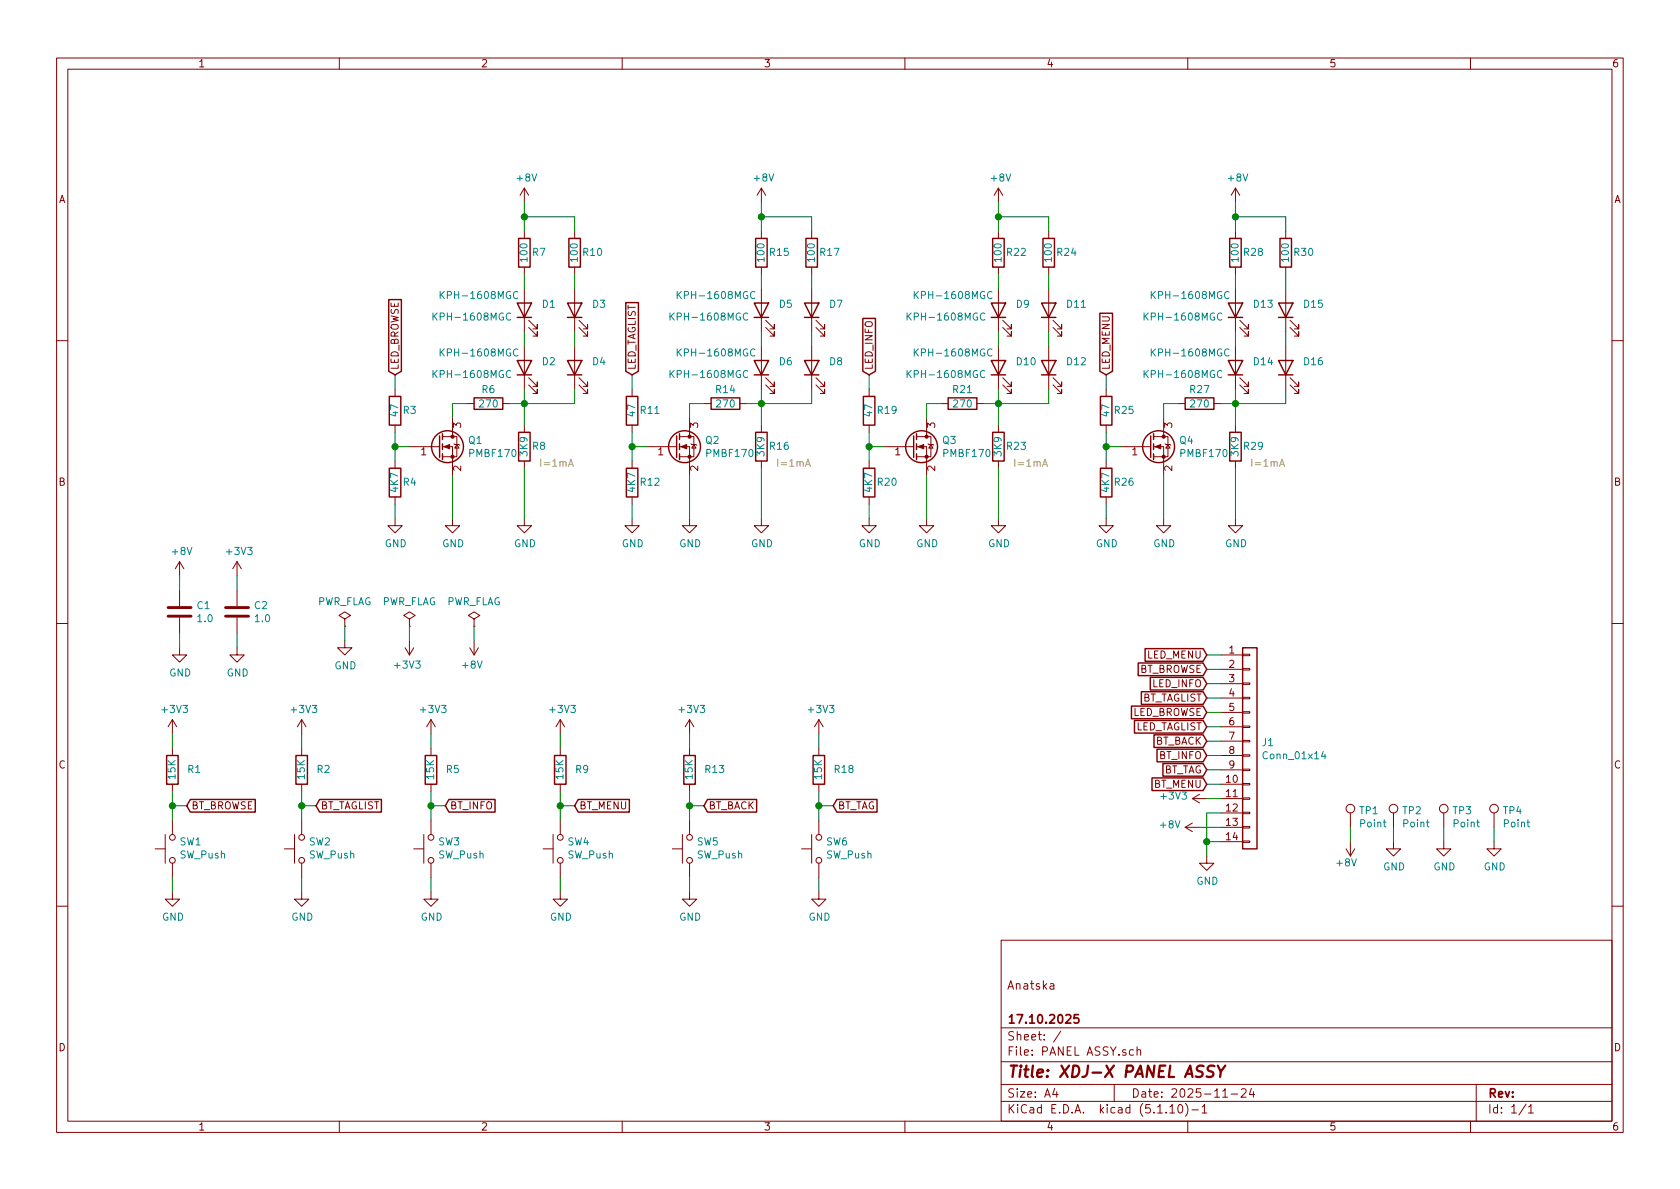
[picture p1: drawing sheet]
<svg xmlns="http://www.w3.org/2000/svg" width="297mm" height="210mm" viewBox="0 0 297 210" stroke-linecap="round" stroke-linejoin="round" font-family="sans-serif">
<g fill="none" stroke="#840000" stroke-width=".18">
<path d="M10 10.3h277v189.9h-277zM12 12.2h273v186.1h-273zM60 10.3v1.9M110 10.3v1.9M160 10.3v1.9M210 10.3v1.9M260 10.3v1.9M92.7 33.3v2.5M92.7 33.3l-.8 1.2M92.7 33.3l.8 1.2M134.6 33.3v2.5M134.6 33.3l-.7 1.2"/>
<path d="M134.6 33.3l.8 1.2M176.5 33.3v2.5M176.5 33.3l-.7 1.2M176.5 33.3l.8 1.2M218.4 33.3v2.5M218.4 33.3l-.7 1.2M218.4 33.3l.8 1.2M92.7 40.9v1.3M92.7 47.2v1.3M92.7 51v7.7M93.5 57.9l1.5 1.5v-.7v.7h-.8M93.5 56.6l1.5 1.6v-.8v.8h-.8"/>
<path d="M101.6 40.9v1.3M101.6 47.2v1.3M101.6 51v7.7M102.4 57.9l1.5 1.5v-.7v.7h-.8M102.4 56.6l1.5 1.6v-.8v.8h-.8M134.6 40.9v1.3M134.6 47.2v1.3M134.6 51v7.7M135.4 57.9l1.5 1.5v-.7v.7h-.8M135.4 56.6l1.5 1.6v-.8v.8h-.8M143.5 40.9v1.3M143.5 47.2v1.3"/>
<path d="M143.5 51v7.7M144.3 57.9l1.5 1.5v-.7v.7h-.8M144.3 56.6l1.5 1.6v-.8v.8h-.8M176.5 40.9v1.3M176.5 47.2v1.3M176.5 51v7.7M177.3 57.9l1.5 1.5v-.7v.7h-.7M177.3 56.6l1.5 1.6v-.8v.8h-.7M185.4 40.9v1.3M185.4 47.2v1.3M185.4 51v7.7M186.2 57.9l1.5 1.5v-.7v.7h-.8"/>
<path d="M186.2 56.6l1.5 1.6v-.8v.8h-.8M218.4 40.9v1.3M218.4 47.2v1.3M218.4 51v7.7M219.2 57.9l1.5 1.5v-.7v.7h-.7M219.2 56.6l1.5 1.6v-.8v.8h-.7M227.3 40.9v1.3M227.3 47.2v1.3M227.3 51v7.7M228.1 57.9l1.5 1.5v-.7v.7h-.7M228.1 56.6l1.5 1.6v-.8v.8h-.7M10 60.2h2"/>
<path d="M69.8 68.8v1.3M69.8 75.2v1.2M72.4 79h5.1M77.5 79h.2M78.2 79h1.8v5.1M78.2 77.2h1.8M80 77.2h.8v3.6h-2.6M80 73.9v3.3M80.3 78.5l.1 .1h.8l.1 .1M80.8 78.6l.4 .6h-.8zM82.5 71.4h1.3M88.9 71.4h1.3"/>
<path d="M92.7 61.2v7.6M92.7 75.2v1.2M93.5 68.1l1.5 1.5v-.8v.8h-.8M93.5 66.8l1.5 1.5v-.7v.7h-.8M101.6 61.2v7.6M102.4 68.1l1.5 1.5v-.8v.8h-.8M102.4 66.8l1.5 1.5v-.7v.7h-.8M111.8 68.8v1.3M111.8 75.2v1.2M114.3 79h5.1M119.4 79h.2M120.1 79h1.8v5.1"/>
<path d="M120.1 77.2h1.8M121.9 77.2h.8v3.6h-2.6M121.9 73.9v3.3M122.2 78.5l.1 .1h.8l.1 .1M122.7 78.6l.4 .6h-.8zM124.5 71.4h1.2M130.8 71.4h1.3M134.6 61.2v7.6M134.6 75.2v1.2M135.4 68.1l1.5 1.5v-.8v.8h-.8M135.4 66.8l1.5 1.5v-.7v.7h-.8M143.5 61.2v7.6"/>
<path d="M144.3 68.1l1.5 1.5v-.8v.8h-.8M144.3 66.8l1.5 1.5v-.7v.7h-.8M153.7 68.8v1.3M153.7 75.2v1.2M156.2 79h5.1M161.3 79h.2M162.1 79h1.7v5.1M162.1 77.2h1.7M163.8 77.2h.8v3.6h-2.5M163.8 73.9v3.3M164.1 78.5l.1 .1h.8l.1 .1M164.6 78.6l.4 .6h-.8z"/>
<path d="M166.4 71.4h1.2M172.7 71.4h1.3M176.5 61.2v7.6M176.5 75.2v1.2M177.3 68.1l1.5 1.5v-.8v.8h-.7M177.3 66.8l1.5 1.5v-.7v.7h-.7M185.4 61.2v7.6M186.2 68.1l1.5 1.5v-.8v.8h-.8M186.2 66.8l1.5 1.5v-.7v.7h-.8M195.6 68.8v1.3M195.6 75.2v1.2M198.1 79h5.1"/>
<path d="M203.3 79h.2M204 79h1.7v5.1M204 77.2h1.7M205.7 77.2h.8v3.6h-2.5M205.7 73.9v3.3M206 78.5l.1 .1h.8l.1 .1M206.5 78.6l.4 .6h-.8zM208.3 71.4h1.2M214.6 71.4h1.3M218.4 61.2v7.6M218.4 75.2v1.2M219.2 68.1l1.5 1.5v-.8v.8h-.7"/>
<path d="M219.2 66.8l1.5 1.5v-.7v.7h-.7M227.3 61.2v7.6M228.1 68.1l1.5 1.5v-.8v.8h-.7M228.1 66.8l1.5 1.5v-.7v.7h-.7M285 60.2h2M31.7 99.3v2.5M31.7 99.3l-.7 1.3M31.7 99.3l.8 1.3M41.9 99.3v2.5M41.9 99.3l-.8 1.3M41.9 99.3l.8 1.3M69.8 91.7v1.3h1.3l-1.3 1.2-1.2-1.2h1.2"/>
<path d="M69.8 81.5v1.3M69.8 87.9v1.2M80 91.7v1.3h1.3l-1.3 1.2-1.3-1.2h1.3M92.7 91.7v1.3h1.3l-1.3 1.2-1.3-1.2h1.3M92.7 81.5v1.3M111.8 91.7v1.3h1.2l-1.2 1.2-1.3-1.2h1.3M111.8 81.5v1.3M111.8 87.9v1.2M121.9 91.7v1.3h1.3l-1.3 1.2-1.3-1.2h1.3M134.6 91.7v1.3h1.3l-1.3 1.2-1.3-1.2h1.3M134.6 81.5v1.3M153.7 91.7v1.3h1.2l-1.2 1.2-1.3-1.2h1.3"/>
<path d="M153.7 81.5v1.3M153.7 87.9v1.2M163.8 91.7v1.3h1.3l-1.3 1.2-1.2-1.2h1.2M176.5 91.7v1.3h1.3l-1.3 1.2-1.2-1.2h1.2M176.5 81.5v1.3M195.6 91.7v1.3h1.2l-1.2 1.2-1.3-1.2h1.3M195.6 81.5v1.3M195.6 87.9v1.2M205.7 91.7v1.3h1.3l-1.3 1.2-1.2-1.2h1.2M218.4 91.7v1.3h1.3l-1.3 1.2-1.2-1.2h1.2M218.4 81.5v1.3M10 110.3h2"/>
<path d="M31.7 114.5v1.3h1.3l-1.3 1.3-1.2-1.3h1.2M31.7 104.4v2.8M31.7 109.2v2.8M41.9 114.5v1.3h1.3l-1.3 1.3-1.3-1.3h1.3M41.9 104.4v2.8M41.9 109.2v2.8M61 109.5l1-.7-1-.6-1.1 .6 1.1 .7v1.2M61 110.7h.1M61 113.3v1.2h1.2l-1.2 1.3-1.3-1.3h1.3M71.6 114.5l.8 1.3M72.4 109.5l1-.7-1-.6-1 .6 1 .7v1.2M72.4 110.7h.1"/>
<path d="M72.4 113.3v2.5M73.2 114.5l-.8 1.3M83.1 114.5l.7 1.3M83.8 109.5l1-.7-1-.6-1 .6 1 .7v1.2M83.8 110.7h.1M83.8 113.3v2.5M84.6 114.5l-.8 1.3M215.9 115.8h3.8M215.9 118.4h3.8M219.7 118.2h1.3v.3h-1.3zM219.7 115.7h1.3v.2h-1.3zM285 110.3h2"/>
<path d="M30.5 127.2v2.6M30.5 132.3v1.3M30.5 138.7v1.2M30.5 127.2l-.8 1.3M30.5 127.2l.7 1.3M53.3 127.2v2.6M53.3 132.3v1.3M53.3 138.7v1.2M53.3 127.2l-.7 1.3M53.3 127.2l.8 1.3M76.2 127.2v2.6M76.2 132.3v1.3"/>
<path d="M76.2 138.7v1.2M76.2 127.2l-.8 1.3M76.2 127.2l.8 1.3M99.1 127.2l-.8 1.3M99.1 127.2v2.6M99.1 132.3v1.3M99.1 138.7v1.2M99.1 127.2l.7 1.3M121.9 127.2l-.7 1.3M121.9 127.2v2.6M121.9 132.3v1.3M121.9 138.7v1.2"/>
<path d="M121.9 127.2l.8 1.3M144.8 127.2l-.8 1.3M144.8 127.2v2.6M144.8 132.3v1.3M144.8 138.7v1.2M144.8 127.2l.7 1.3M215.9 138.7h3.8M215.9 120.9h3.8M215.9 123.4h3.8M215.9 126h3.8M215.9 128.5h3.8M215.9 131.1h3.8"/>
<path d="M215.9 133.6h3.8M215.9 136.1h3.8M219.7 138.6h1.3v.2h-1.3zM219.7 136h1.3v.3h-1.3zM219.7 133.5h1.3v.2h-1.3zM219.7 130.9h1.3v.3h-1.3zM219.7 128.4h1.3v.2h-1.3zM219.7 125.9h1.3v.2h-1.3zM219.7 123.3h1.3v.3h-1.3zM219.7 120.8h1.3v.2h-1.3zM27.4 150.1h1.8M29.2 147.6v5"/>
<path d="M30.5 157.7v1.3h1.2l-1.2 1.3-1.3-1.3h1.3M30.5 145v2.6M30.5 152.6v2.6M50.3 150.1h1.8M52.1 147.6v5M53.3 157.7v1.3h1.3l-1.3 1.3-1.2-1.3h1.2M53.3 145v2.6M53.3 152.6v2.6M73.2 150.1h1.7M74.9 147.6v5M76.2 157.7v1.3h1.3l-1.3 1.3-1.3-1.3h1.3M76.2 145v2.6"/>
<path d="M76.2 152.6v2.6M96 150.1h1.8M97.8 147.6v5M99.1 157.7v1.3h1.2l-1.2 1.3-1.3-1.3h1.3M99.1 145v2.6M99.1 152.6v2.6M118.9 150.1h1.7M120.6 147.6v5M121.9 157.7v1.3h1.3l-1.3 1.3-1.3-1.3h1.3M121.9 145v2.6M121.9 152.6v2.6M141.7 150.1h1.8"/>
<path d="M143.5 147.6v5M144.8 157.7v1.3h1.2l-1.2 1.3-1.3-1.3h1.3M144.8 145v2.6M144.8 152.6v2.6M209.5 146.3l1.3 .8M209.5 146.3h2.6M210.8 145.5l-1.3 .8M210.8 141.2l1.3 .8M210.8 141.2h2.6M212.1 140.5l-1.3 .7M213.4 151.4v1.2h1.2l-1.2 1.3-1.3-1.3h1.3M215.9 146.3h3.8"/>
<path d="M215.9 141.2h3.8M215.9 143.8h3.8M215.9 148.8h3.8M219.7 148.7h1.3v.3h-1.3zM219.7 146.2h1.3v.2h-1.3zM219.7 143.6h1.3v.3h-1.3zM219.7 141.1h1.3v.2h-1.3zM238 150.1l.8 1.3M238.8 143.8v2.5M238.8 148.8v2.6M239.5 150.1l-.7 1.3M246.4 148.8v1.3h1.2l-1.2 1.3-1.3-1.3h1.3"/>
<path d="M246.4 143.8v2.5M255.3 148.8v1.3h1.2l-1.2 1.3-1.3-1.3h1.3M255.3 143.8v2.5M264.2 148.8v1.3h1.2l-1.2 1.3-1.3-1.3h1.3M264.2 143.8v2.5M10 160.2h2M177 166.3h108v32h-108zM185.7 174h.6v.9M186.3 174.3l-.4 .1-.3 .2 .3 .3 .4-.1M285 160.2h2M60 198.3v1.9M110 198.3v1.9"/>
<path d="M160 198.3v1.9M177 194.8h108M177 191.8h108M177 187.8h108M177 181.8h108M186.5 192.5l-.4 1h1M186.8 193v1M187.6 182.3l-1.3 2M197 191.8v3M200.4 185.7l-.4-.1-.3 .3 .1 .6h.6M201 185.7l.3-.1 .3 .1 .1 .9M201 185.1v1.5"/>
<path d="M206.8 195.8l.5-.5v1.5M206.8 196.8h.9M208.5 195.4l.1-.1a.8 .8 0 0 1 .5 .8 .8 .8 0 0 1-.5 .7 1 1 0 0 1-.1-1.4zM209.6 195.1a1.71 1.71 0 0 1 0 2.3M210 198.3v1.9M210.7 196.3h1.2M212.5 195.8l.5-.5v1.5M212.5 196.8h.9M216.2 194h.8M217.7 193.5h1.1M219.5 192.7l.2-.2h.3l.3 .2v.3v.2l-.9 .8h.9M221.3 192.5l-.4 1h.9"/>
<path d="M221.6 193v1M260 198.3v1.9M261 191.8v6.5M269.8 195.2l-1.2 2M270.3 195.8l.4-.5v1.5M270.3 196.8h.8"/>
<circle cx="30.5" cy="148.1" r=".51"/>
<circle cx="30.5" cy="152.1" r=".51"/>
<circle cx="53.3" cy="148.1" r=".51"/>
<circle cx="53.3" cy="152.1" r=".51"/>
<circle cx="76.2" cy="148.1" r=".51"/>
<circle cx="76.2" cy="152.1" r=".51"/>
<circle cx="99.1" cy="148.1" r=".51"/>
<circle cx="99.1" cy="152.1" r=".51"/>
<circle cx="121.9" cy="148.1" r=".51"/>
<circle cx="121.9" cy="152.1" r=".51"/>
<circle cx="144.8" cy="152.1" r=".51"/>
<circle cx="144.8" cy="148.1" r=".51"/>
<circle cx="238.8" cy="143" r=".76"/>
<circle cx="246.4" cy="143" r=".76"/>
<circle cx="255.3" cy="143" r=".76"/>
<circle cx="264.2" cy="143" r=".76"/>
</g>
<path d="M214.7 188.5l-.2-.1-.7 .1a.47 .47 0 0 0-.3 .5 .47 .47 0 0 0 .3 .4l.4 .1a.48 .48 0 0 1 .4 .5 .48 .48 0 0 1-.5 .4l-.8-.1M215.3 188.4l.5 1.1 .8-1.1M215.8 189.5l-.1 .9" fill="none" stroke="#840000" stroke-width=".41"/>
<path d="M188.5 179.6l.2-.2h.3l.3 .2v.3l-.9 1h.9M190.7 179.4h-.7l-.1 .7 .2-.1 .5 .1 .2 .2-.1 .5-.2 .1-.6-.1" fill="none" stroke="#840000" stroke-width=".3"/>
<g fill="none" stroke="#840000" stroke-width=".25">
<path d="M68.7 53h2.3v12.7l-1.2 .6-1.1-.6zM91.4 53.6h2.6l-1.3 2.5zM91.4 56.1h2.6M91.7 42.2h2v5h-2zM100.3 53.6h2.6l-1.3 2.5zM100.3 56.1h2.6M100.6 42.2h2v5h-2zM110.6 53.5h2.3v12.2l-1.1 .6-1.2-.6zM133.3 53.6h2.6l-1.3 2.5zM133.3 56.1h2.6M133.6 42.2h2v5h-2zM142.2 53.6h2.6l-1.3 2.5z"/>
<path d="M142.2 56.1h2.6M142.5 42.2h2v5h-2zM152.6 56.3h2.2v9.4l-1.1 .6-1.1-.6zM175.3 53.6h2.5l-1.3 2.5zM175.3 56.1h2.5M175.5 42.2h2v5h-2zM184.1 53.6h2.6l-1.3 2.5zM184.1 56.1h2.6M184.4 42.2h2v5h-2zM194.5 55.4h2.2v10.3l-1.1 .6-1.1-.6zM217.2 53.6h2.5l-1.3 2.5zM217.2 56.1h2.5"/>
<path d="M217.4 42.2h2.1v5h-2.1zM226.1 53.6h2.5l-1.3 2.5zM226.1 56.1h2.5M226.3 42.2h2v5h-2zM68.8 70.1h2.1v5.1h-2.1zM77.7 77.1v3.8M78.2 76.7v1M78.2 78.5v1M83.8 70.4h5.1v2h-5.1zM91.4 63.7h2.6l-1.3 2.6zM91.4 66.3h2.6M91.7 76.4h2v5.1h-2z"/>
<path d="M100.3 63.7h2.6l-1.3 2.6zM100.3 66.3h2.6M110.7 70.1h2.1v5.1h-2.1zM119.6 77.1v3.8M120.1 76.7v1M120.1 78.5v1M125.7 70.4h5.1v2h-5.1zM133.3 63.7h2.6l-1.3 2.6zM133.3 66.3h2.6M133.6 76.4h2v5.1h-2zM142.2 63.7h2.6l-1.3 2.6zM142.2 66.3h2.6"/>
<path d="M152.7 70.1h2v5.1h-2zM161.5 77.1v3.8M162.1 76.7v1M162.1 78.5v1M167.6 70.4h5.1v2h-5.1zM175.3 63.7h2.5l-1.3 2.6zM175.3 66.3h2.5M175.5 76.4h2v5.1h-2zM184.1 63.7h2.6l-1.3 2.6zM184.1 66.3h2.6M194.6 70.1h2v5.1h-2zM203.5 77.1v3.8"/>
<path d="M204 76.7v1M204 78.5v1M209.5 70.4h5.1v2h-5.1zM217.2 63.7h2.5l-1.3 2.6zM217.2 66.3h2.5M217.4 76.4h2.1v5.1h-2.1zM226.1 63.7h2.5l-1.3 2.6zM226.1 66.3h2.5M68.8 82.8h2.1v5.1h-2.1zM78.2 80.3v1M110.7 82.8h2.1v5.1h-2.1zM120.1 80.3v1"/>
<path d="M152.7 82.8h2v5.1h-2zM162.1 80.3v1M194.6 82.8h2v5.1h-2zM204 80.3v1M201.2 117.2h11.5l.7 1.2-.7 1.1h-11.5zM202.5 114.7h10.2l.7 1.1-.7 1.1h-10.2zM203.4 119.8h9.3l.7 1.1-.7 1.1h-9.3zM219.7 114.5h2.5v35.6h-2.5zM29.5 133.6h2v5.1h-2zM52.3 133.6h2.1v5.1h-2.1zM75.2 133.6h2v5.1h-2zM98 133.6h2.1v5.1h-2.1z"/>
<path d="M120.9 133.6h2v5.1h-2zM143.8 133.6h2v5.1h-2zM200.1 124.9h12.6l.7 1.1-.7 1.1h-12.6zM200.6 127.4h12.1l.7 1.1-.7 1.1h-12.1zM201.8 122.3h10.9l.7 1.1-.7 1.2h-10.9zM203.7 137.6h9l.7 1.1-.7 1.1h-9zM204 129.9h8.7l.7 1.2-.7 1.1h-8.7zM204.6 132.5h8.1l.7 1.1-.7 1.1h-8.1zM205.6 135h7.1l.7 1.1-.7 1.2h-7.1zM33.7 141.4h11.4v2.2h-11.4l-.7-1.1zM56.5 141.4h10.9v2.2h-10.9l-.6-1.1zM79.4 141.4h8.1v2.2h-8.1l-.7-1.1z"/>
<path d="M102.2 141.4h9.1v2.2h-9.1l-.6-1.1zM125.1 141.4h8.7v2.2h-8.7l-.6-1.1zM148 141.4h7.1v2.2h-7.1l-.7-1.1z"/>
<circle cx="79.1" cy="79" r="2.82"/>
<circle cx="121" cy="79" r="2.82"/>
<circle cx="162.9" cy="79" r="2.82"/>
<circle cx="204.9" cy="79" r="2.82"/>
</g>
<g fill="none" stroke="#008484" stroke-width=".18">
<path d="M76.6 55.3v1.3M77.3 55.3l-.7 .8M77.8 51.5v1.3M78.6 51.5l-.8 .8M90.3 55.5a.6 .6 0 0 0-.8 .4 .6 .6 0 0 0 .5 .7l.3-.1M91.6 51.7a.6 .6 0 0 0-.9 .4 .6 .6 0 0 0 .6 .7l.3-.1M118.5 55.3v1.3M119.2 55.3l-.7 .8M119.7 51.5v1.3M120.5 51.5l-.8 .8M132.2 55.5a.6 .6 0 0 0-.8 .4 .6 .6 0 0 0 .6 .7l.2-.1M133.5 51.7a.6 .6 0 0 0-.9 .4 .6 .6 0 0 0 .6 .7l.3-.1"/>
<path d="M160.4 55.3v1.3M161.1 55.3l-.7 .8M161.6 51.5v1.3M162.4 51.5l-.8 .8M174.1 55.5a.6 .6 0 0 0-.8 .4 .6 .6 0 0 0 .6 .7l.2-.1M175.4 51.7a.6 .6 0 0 0-.9 .4 .6 .6 0 0 0 .6 .7l.3-.1M202.3 55.3v1.3M203 55.3l-.7 .8M203.6 51.5v1.3M204.3 51.5l-.7 .8M216 55.5a.6 .6 0 0 0-.8 .4 .6 .6 0 0 0 .6 .7l.2-.1M217.3 51.7a.6 .6 0 0 0-.8 .4 .6 .6 0 0 0 .5 .7l.3-.1"/>
<path d="M76.6 65.5v1.3M77.3 65.5l-.7 .7M77.8 61.7v1.3M78.6 61.7l-.8 .7M90.3 65.6a.6 .6 0 0 0-.8 .4 .6 .6 0 0 0 .5 .8l.3-.2M91.6 61.8a.6 .6 0 0 0-.9 .4 .6 .6 0 0 0 .6 .8l.3-.2M118.5 65.5v1.3M119.2 65.5l-.7 .7M119.7 61.7v1.3M120.5 61.7l-.8 .7M132.2 65.6a.6 .6 0 0 0-.8 .4 .6 .6 0 0 0 .6 .8l.2-.2M133.5 61.8a.6 .6 0 0 0-.9 .4 .6 .6 0 0 0 .6 .8l.3-.2"/>
<path d="M160.4 65.5v1.3M161.1 65.5l-.7 .7M161.6 61.7v1.3M162.4 61.7l-.8 .7M174.1 65.6a.6 .6 0 0 0-.8 .4 .6 .6 0 0 0 .6 .8l.2-.2M175.4 61.8a.6 .6 0 0 0-.9 .4 .6 .6 0 0 0 .6 .8l.3-.2M202.3 65.5v1.3M203 65.5l-.7 .7M203.6 61.7v1.3M204.3 61.7l-.7 .7M216 65.6a.6 .6 0 0 0-.8 .4 .6 .6 0 0 0 .6 .8l.2-.2M217.3 61.8a.6 .6 0 0 0-.8 .4 .6 .6 0 0 0 .5 .8l.3-.2"/>
<path d="M234 132.9l-.3 .9h.7M234.3 133.3v.9"/>
</g>
<g fill="#840000" stroke="#840000" stroke-width=".18">
<path d="M78.5 79l1-.4v.8z"/>
<path d="M162.3 79l1-.4v.8z"/>
<path d="M120.4 79l1-.4v.8z"/>
<path d="M204.2 79l1-.4v.8z"/>
<circle cx="80" cy="80.8" r=".28"/>
<circle cx="80" cy="77.2" r=".28"/>
<circle cx="163.8" cy="80.8" r=".28"/>
<circle cx="163.8" cy="77.2" r=".28"/>
<circle cx="121.9" cy="80.8" r=".28"/>
<circle cx="121.9" cy="77.2" r=".28"/>
<circle cx="205.7" cy="80.8" r=".28"/>
<circle cx="205.7" cy="77.2" r=".28"/>
</g>
<path d="M29.7 109h4.1M29.7 107.4h4.1M39.9 109h4M39.9 107.4h4" fill="none" stroke="#840000" stroke-width=".51"/>
<g fill="none" stroke="#008400" stroke-width=".18">
<path d="M92.7 35.8v5.1M92.7 38.3h8.9v2.6M134.6 35.8v5.1M134.6 38.3h8.9v2.6M176.5 38.3h8.9v2.6M176.5 35.8v5.1M218.4 38.3h8.9v2.6M218.4 35.8v5.1M92.7 48.5v2.5M92.7 58.7v2.5M101.6 48.5v2.5M101.6 58.7v2.5"/>
<path d="M134.6 48.5v2.5M134.6 58.7v2.5M143.5 48.5v2.5M143.5 58.7v2.5M176.5 48.5v2.5M176.5 58.7v2.5M185.4 48.5v2.5M185.4 58.7v2.5M218.4 48.5v2.5M218.4 58.7v2.5M227.3 48.5v2.5M227.3 58.7v2.5"/>
<path d="M69.8 66.3v2.5M69.8 76.4v5.1M69.8 79h2.6M82.5 71.4h-2.5v2.5M92.7 68.8v6.4M101.6 68.8v2.6h-11.4M111.8 79h2.5M111.8 66.3v2.5M111.8 76.4v5.1M124.5 71.4h-2.6v2.5M134.6 68.8v6.4M143.5 68.8v2.6h-11.4"/>
<path d="M153.7 79h2.5M153.7 66.3v2.5M153.7 76.4v5.1M166.4 71.4h-2.6v2.5M176.5 68.8v6.4M185.4 68.8v2.6h-11.4M195.6 79h2.5M195.6 66.3v2.5M195.6 76.4v5.1M208.3 71.4h-2.6v2.5M218.4 68.8v6.4M227.3 68.8v2.6h-11.4"/>
<path d="M69.8 89.1v2.6M80 84.1v7.6M92.7 82.8v8.9M111.8 89.1v2.6M121.9 84.1v7.6M134.6 82.8v8.9M153.7 89.1v2.6M163.8 84.1v7.6M176.5 82.8v8.9M195.6 89.1v2.6M205.7 84.1v7.6M218.4 82.8v8.9"/>
<path d="M31.7 101.8v2.6M31.7 112v2.5M41.9 101.8v2.6M41.9 112v2.5M61 110.7v2.6M72.4 110.7v2.6M83.8 110.7v2.6M213.4 115.8h2.5M213.4 118.4h2.5M30.5 129.8v2.5M30.5 139.9v5.1M53.3 129.8v2.5"/>
<path d="M53.3 139.9v5.1M76.2 129.8v2.5M76.2 139.9v5.1M99.1 129.8v2.5M99.1 139.9v5.1M121.9 129.8v2.5M121.9 139.9v5.1M144.8 129.8v2.5M144.8 139.9v5.1M213.4 138.7h2.5M213.4 133.6h2.5M213.4 120.9h2.5"/>
<path d="M213.4 123.4h2.5M213.4 126h2.5M213.4 128.5h2.5M213.4 131.1h2.5M213.4 136.1h2.5M30.5 142.5h2.5M30.5 155.2v2.5M53.3 142.5h2.6M53.3 155.2v2.5M76.2 142.5h2.5M76.2 155.2v2.5M99.1 142.5h2.5"/>
<path d="M99.1 155.2v2.5M121.9 155.2v2.5M121.9 142.5h2.6M144.8 142.5h2.5M144.8 155.2v2.5M212.1 146.3h3.8M213.4 148.8h2.5M213.4 141.2h2.5M215.9 143.8h-2.5v7.6M238.8 146.3v2.5M246.4 146.3v2.5M255.3 146.3v2.5"/>
<path d="M264.2 146.3v2.5"/>
</g>
<path d="M100.5 82.5l.4-1.3 .5 1.3M100.6 82.1h.6M142.4 82.5l.4-1.3 .5 1.3M142.5 82.1h.7M184.3 82.5l.5-1.3 .4 1.3M184.5 82.1h.6M226.2 82.5l.5-1.3 .4 1.3M226.4 82.1h.6" fill="none" stroke="#98985c" stroke-width=".18"/>
<g fill="#008400" stroke="#008400" stroke-width=".25">
<circle cx="176.5" cy="71.4" r=".51"/>
<circle cx="218.4" cy="71.4" r=".51"/>
<circle cx="218.4" cy="38.3" r=".51"/>
<circle cx="195.6" cy="79" r=".51"/>
<circle cx="30.5" cy="142.5" r=".51"/>
<circle cx="53.3" cy="142.5" r=".51"/>
<circle cx="76.2" cy="142.5" r=".51"/>
<circle cx="99.1" cy="142.5" r=".51"/>
<circle cx="121.9" cy="142.5" r=".51"/>
<circle cx="144.8" cy="142.5" r=".51"/>
<circle cx="213.4" cy="148.8" r=".51"/>
<circle cx="176.5" cy="38.3" r=".51"/>
<circle cx="153.7" cy="79" r=".51"/>
<circle cx="134.6" cy="71.4" r=".51"/>
<circle cx="134.6" cy="38.3" r=".51"/>
<circle cx="111.8" cy="79" r=".51"/>
<circle cx="92.7" cy="71.4" r=".51"/>
<circle cx="92.7" cy="38.3" r=".51"/>
<circle cx="69.9" cy="79" r=".51"/>
</g>
<text font-size="2.8" fill="#840000" x="178" y="190.5">Title: XDJ-X PANEL ASSY</text>
<g font-size="2.1" fill="#840000">
<text x="178" y="175">Anatska</text>
<text x="178" y="184">Sheet: /</text>
<text x="178" y="181">17.10.2025</text>
<text x="178" y="186.7">File: PANEL ASSY.sch</text>
<text x="178" y="196.9">KiCad E.D.A. kicad (5.1.10)-1</text>
<text x="178" y="194.1">Size: A4</text>
<text x="200" y="194.1">Date: 2025-11-24</text>
<text x="263" y="194.1">Rev:</text>
<text x="263" y="196.9">Id: 1/1</text>
</g>
<g font-size="1.8" fill="#840000">
<text x="35" y="11.9">1</text>
<text x="85" y="11.9">2</text>
<text x="135" y="11.9">3</text>
<text x="185" y="11.9">4</text>
<text x="235" y="11.9">5</text>
<text x="285" y="11.9">6</text>
<text x="10.4" y="35.9">A</text>
<text x="285.4" y="35.9">A</text>
<text x="70.5" y="65.5" transform="rotate(-90 70.5 65.5)">LED_BROWSE</text>
<text x="112.4" y="65.5" transform="rotate(-90 112.4 65.5)">LED_TAGLIST</text>
<text x="154.3" y="65.5" transform="rotate(-90 154.3 65.5)">LED_INFO</text>
<text x="196.2" y="65.5" transform="rotate(-90 196.2 65.5)">LED_MENU</text>
<text x="81.5" y="75.7" transform="rotate(-90 81.5 75.7)">3</text>
<text x="123.4" y="75.7" transform="rotate(-90 123.4 75.7)">3</text>
<text x="165.4" y="75.7" transform="rotate(-90 165.4 75.7)">3</text>
<text x="207.3" y="75.7" transform="rotate(-90 207.3 75.7)">3</text>
<text x="74.4" y="80.5">1</text>
<text x="81.5" y="83.3" transform="rotate(-90 81.5 83.3)">2</text>
<text x="116.4" y="80.5">1</text>
<text x="123.4" y="83.3" transform="rotate(-90 123.4 83.3)">2</text>
<text x="158.3" y="80.5">1</text>
<text x="165.4" y="83.3" transform="rotate(-90 165.4 83.3)">2</text>
<text x="200.2" y="80.5">1</text>
<text x="207.3" y="83.3" transform="rotate(-90 207.3 83.3)">2</text>
<text x="10.4" y="85.9">B</text>
<text x="285.4" y="85.9">B</text>
<text x="201.3" y="119">BT_BROWSE</text>
<text x="202.8" y="116.5">LED_MENU</text>
<text x="217.3" y="115.6">1</text>
<text x="217.3" y="118.1">2</text>
<text x="201.7" y="124.1">BT_TAGLIST</text>
<text x="203.8" y="121.5">LED_INFO</text>
<text x="217.3" y="120.6">3</text>
<text x="217.3" y="123.2">4</text>
<text x="217.3" y="125.7">5</text>
<text x="200.1" y="126.6">LED_BROWSE</text>
<text x="200.5" y="129.2">LED_TAGLIST</text>
<text x="204.1" y="131.7">BT_BACK</text>
<text x="217.3" y="128.3">6</text>
<text x="217.3" y="130.8">7</text>
<text x="10.4" y="135.9">C</text>
<text x="205" y="134.2">BT_INFO</text>
<text x="205.5" y="136.8">BT_TAG</text>
<text x="217.3" y="133.3">8</text>
<text x="217.3" y="135.9">9</text>
<text x="285.4" y="135.9">C</text>
<text x="33.8" y="143.1">BT_BROWSE</text>
<text x="56.7" y="143.1">BT_TAGLIST</text>
<text x="79.5" y="143.1">BT_INFO</text>
<text x="102.4" y="143.1">BT_MENU</text>
<text x="125.2" y="143.1">BT_BACK</text>
<text x="148.1" y="143.1">BT_TAG</text>
<text x="204" y="139.3">BT_MENU</text>
<text x="216.8" y="138.4">10</text>
<text x="216.8" y="141">11</text>
<text x="216.8" y="143.5">12</text>
<text x="216.8" y="146">13</text>
<text x="216.8" y="148.6">14</text>
<text x="10.4" y="185.9">D</text>
<text x="285.4" y="185.9">D</text>
<text x="35" y="199.9">1</text>
<text x="85" y="199.9">2</text>
<text x="135" y="199.9">3</text>
<text x="185" y="199.9">4</text>
<text x="235" y="199.9">5</text>
<text x="285" y="199.9">6</text>
</g>
<g font-size="1.8" fill="#008484">
<text x="91.5" y="32.1">+8V</text>
<text x="133.4" y="32.1">+8V</text>
<text x="175.3" y="32.1">+8V</text>
<text x="217.2" y="32.1">+8V</text>
<text x="93.3" y="46.2" transform="rotate(-90 93.3 46.2)">100</text>
<text x="94.2" y="45.3">R7</text>
<text x="102.2" y="46.2" transform="rotate(-90 102.2 46.2)">100</text>
<text x="103.1" y="45.3">R10</text>
<text x="135.2" y="46.2" transform="rotate(-90 135.2 46.2)">100</text>
<text x="136.2" y="45.3">R15</text>
<text x="144.1" y="46.2" transform="rotate(-90 144.1 46.2)">100</text>
<text x="145.1" y="45.3">R17</text>
<text x="177.1" y="46.2" transform="rotate(-90 177.1 46.2)">100</text>
<text x="178.1" y="45.3">R22</text>
<text x="186" y="46.2" transform="rotate(-90 186 46.2)">100</text>
<text x="187" y="45.3">R24</text>
<text x="219" y="46.2" transform="rotate(-90 219 46.2)">100</text>
<text x="220" y="45.3">R28</text>
<text x="227.9" y="46.2" transform="rotate(-90 227.9 46.2)">100</text>
<text x="228.9" y="45.3">R30</text>
<text x="78.5" y="52.9">KPH-1608MGC</text>
<text x="120.4" y="52.9">KPH-1608MGC</text>
<text x="162.3" y="52.9">KPH-1608MGC</text>
<text x="204.2" y="52.9">KPH-1608MGC</text>
<text x="77.2" y="56.7">KPH-1608MGC</text>
<text x="95.9" y="54.4">D1</text>
<text x="104.8" y="54.4">D3</text>
<text x="119.1" y="56.7">KPH-1608MGC</text>
<text x="137.8" y="54.4">D5</text>
<text x="146.7" y="54.4">D7</text>
<text x="161" y="56.7">KPH-1608MGC</text>
<text x="179.7" y="54.4">D9</text>
<text x="188.7" y="54.4">D11</text>
<text x="202.9" y="56.7">KPH-1608MGC</text>
<text x="221.7" y="54.4">D13</text>
<text x="230.6" y="54.4">D15</text>
<text x="78.5" y="63">KPH-1608MGC</text>
<text x="95.9" y="64.6">D2</text>
<text x="104.8" y="64.6">D4</text>
<text x="120.4" y="63">KPH-1608MGC</text>
<text x="137.8" y="64.6">D6</text>
<text x="146.7" y="64.6">D8</text>
<text x="162.3" y="63">KPH-1608MGC</text>
<text x="179.8" y="64.6">D10</text>
<text x="188.7" y="64.6">D12</text>
<text x="204.2" y="63">KPH-1608MGC</text>
<text x="221.7" y="64.6">D14</text>
<text x="230.6" y="64.6">D16</text>
<text x="77.2" y="66.8">KPH-1608MGC</text>
<text x="85.2" y="69.5">R6</text>
<text x="119.1" y="66.8">KPH-1608MGC</text>
<text x="126.6" y="69.5">R14</text>
<text x="161" y="66.8">KPH-1608MGC</text>
<text x="168.6" y="69.5">R21</text>
<text x="202.9" y="66.8">KPH-1608MGC</text>
<text x="210.5" y="69.5">R27</text>
<text x="70.4" y="73.6" transform="rotate(-90 70.4 73.6)">47</text>
<text x="71.3" y="73.2">R3</text>
<text x="84.9" y="72.1">270</text>
<text x="112.3" y="73.6" transform="rotate(-90 112.3 73.6)">47</text>
<text x="113.3" y="73.2">R11</text>
<text x="126.8" y="72.1">270</text>
<text x="154.2" y="73.6" transform="rotate(-90 154.2 73.6)">47</text>
<text x="155.2" y="73.2">R19</text>
<text x="168.7" y="72.1">270</text>
<text x="196.1" y="73.6" transform="rotate(-90 196.1 73.6)">47</text>
<text x="197.1" y="73.2">R25</text>
<text x="210.6" y="72.1">270</text>
<text x="82.9" y="78.5">Q1</text>
<text x="83.2" y="80.8">PMBF170</text>
<text x="93.3" y="80.6" transform="rotate(-90 93.3 80.6)">3K9</text>
<text x="94.2" y="79.5">R8</text>
<text x="124.8" y="78.5">Q2</text>
<text x="125.1" y="80.8">PMBF170</text>
<text x="135.2" y="80.6" transform="rotate(-90 135.2 80.6)">3K9</text>
<text x="136.2" y="79.5">R16</text>
<text x="166.7" y="78.5">Q3</text>
<text x="167" y="80.8">PMBF170</text>
<text x="177.1" y="80.6" transform="rotate(-90 177.1 80.6)">3K9</text>
<text x="178.1" y="79.5">R23</text>
<text x="208.6" y="78.5">Q4</text>
<text x="208.9" y="80.8">PMBF170</text>
<text x="219" y="80.6" transform="rotate(-90 219 80.6)">3K9</text>
<text x="220" y="79.5">R29</text>
<text x="70.4" y="87" transform="rotate(-90 70.4 87)">4K7</text>
<text x="71.3" y="85.9">R4</text>
<text x="112.3" y="87" transform="rotate(-90 112.3 87)">4K7</text>
<text x="113.3" y="85.9">R12</text>
<text x="154.2" y="87" transform="rotate(-90 154.2 87)">4K7</text>
<text x="155.2" y="85.9">R20</text>
<text x="196.1" y="87" transform="rotate(-90 196.1 87)">4K7</text>
<text x="197.1" y="85.9">R26</text>
<text x="30.5" y="98.1">+8V</text>
<text x="40.2" y="98.1">+3V3</text>
<text x="68" y="96.8">GND</text>
<text x="78.2" y="96.8">GND</text>
<text x="90.9" y="96.8">GND</text>
<text x="109.9" y="96.8">GND</text>
<text x="120.1" y="96.8">GND</text>
<text x="132.8" y="96.8">GND</text>
<text x="151.8" y="96.8">GND</text>
<text x="162" y="96.8">GND</text>
<text x="174.7" y="96.8">GND</text>
<text x="193.8" y="96.8">GND</text>
<text x="203.9" y="96.8">GND</text>
<text x="216.6" y="96.8">GND</text>
<text x="34.9" y="107.7">C1</text>
<text x="45" y="107.7">C2</text>
<text x="56" y="107">PWR_FLAG</text>
<text x="67.4" y="107">PWR_FLAG</text>
<text x="78.9" y="107">PWR_FLAG</text>
<text x="35" y="110">1.0</text>
<text x="45.2" y="110">1.0</text>
<text x="29.9" y="119.6">GND</text>
<text x="40.1" y="119.6">GND</text>
<text x="59.1" y="118.4">GND</text>
<text x="69.9" y="118.2">+3V3</text>
<text x="81.8" y="118.2">+8V</text>
<text x="28.8" y="126.1">+3V3</text>
<text x="51.6" y="126.1">+3V3</text>
<text x="74.5" y="126.1">+3V3</text>
<text x="97.4" y="126.1">+3V3</text>
<text x="120.2" y="126.1">+3V3</text>
<text x="143.1" y="126.1">+3V3</text>
<text x="223.2" y="131.9">J1</text>
<text x="31" y="137.7" transform="rotate(-90 31 137.7)">15K</text>
<text x="33.2" y="136.7">R1</text>
<text x="53.9" y="137.7" transform="rotate(-90 53.9 137.7)">15K</text>
<text x="56.1" y="136.7">R2</text>
<text x="76.8" y="137.7" transform="rotate(-90 76.8 137.7)">15K</text>
<text x="78.9" y="136.7">R5</text>
<text x="99.6" y="137.7" transform="rotate(-90 99.6 137.7)">15K</text>
<text x="101.8" y="136.7">R9</text>
<text x="122.5" y="137.7" transform="rotate(-90 122.5 137.7)">15K</text>
<text x="124.7" y="136.7">R13</text>
<text x="145.3" y="137.7" transform="rotate(-90 145.3 137.7)">15K</text>
<text x="147.6" y="136.7">R18</text>
<text x="223.6" y="134.3">Conn_01x14</text>
<text x="205.4" y="141.4">+3V3</text>
<text x="240.4" y="144">TP1</text>
<text x="248" y="144">TP2</text>
<text x="256.9" y="144">TP3</text>
<text x="265.8" y="144">TP4</text>
<text x="31.8" y="149.5">SW1</text>
<text x="54.7" y="149.5">SW2</text>
<text x="77.5" y="149.5">SW3</text>
<text x="100.4" y="149.5">SW4</text>
<text x="123.2" y="149.5">SW5</text>
<text x="146.1" y="149.5">SW6</text>
<text x="205.2" y="146.5">+8V</text>
<text x="240.5" y="146.3">Point</text>
<text x="248.2" y="146.3">Point</text>
<text x="257" y="146.3">Point</text>
<text x="265.9" y="146.3">Point</text>
<text x="31.8" y="151.8">SW_Push</text>
<text x="54.7" y="151.8">SW_Push</text>
<text x="77.5" y="151.8">SW_Push</text>
<text x="100.4" y="151.8">SW_Push</text>
<text x="123.3" y="151.8">SW_Push</text>
<text x="146.1" y="151.8">SW_Push</text>
<text x="236.4" y="153.2">+8V</text>
<text x="244.6" y="153.9">GND</text>
<text x="253.4" y="153.9">GND</text>
<text x="262.3" y="153.9">GND</text>
<text x="211.5" y="156.5">GND</text>
<text x="28.7" y="162.8">GND</text>
<text x="51.5" y="162.8">GND</text>
<text x="74.4" y="162.8">GND</text>
<text x="97.2" y="162.8">GND</text>
<text x="120.1" y="162.8">GND</text>
<text x="143" y="162.8">GND</text>
</g>
<g font-size="1.8" fill="#98985c">
<text x="95.2" y="82.5">I=1mA</text>
<text x="137.2" y="82.5">I=1mA</text>
<text x="179.1" y="82.5">I=1mA</text>
<text x="221" y="82.5">I=1mA</text>
</g>
</svg>
